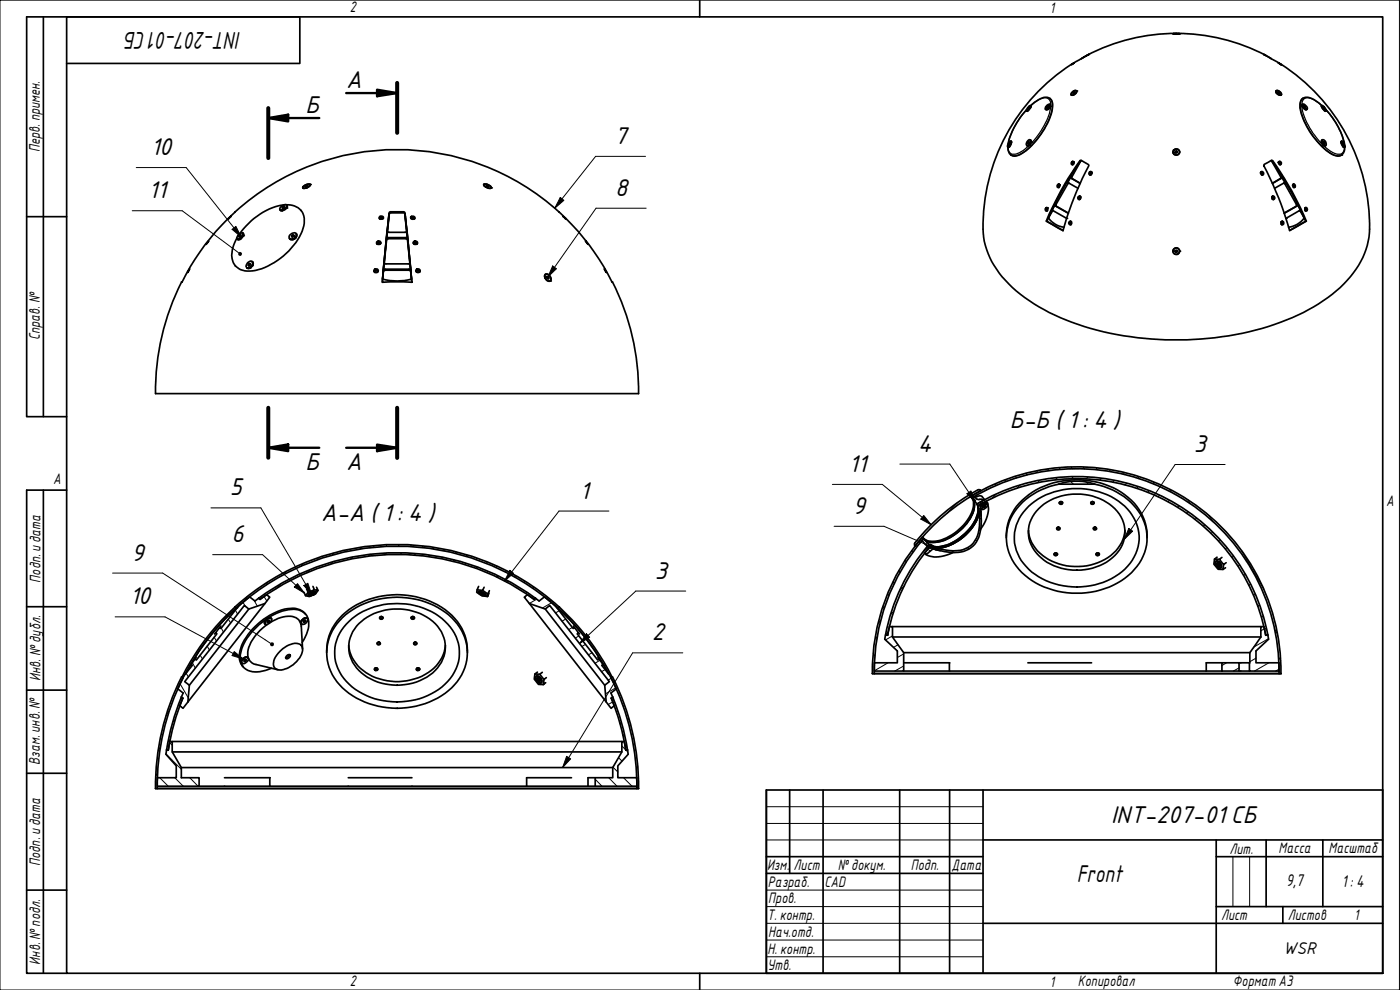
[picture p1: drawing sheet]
<svg xmlns="http://www.w3.org/2000/svg" width="420mm" height="297mm" viewBox="0 0 420 297" stroke-linecap="round" stroke-linejoin="round" font-family="sans-serif">
<g fill="none" stroke="#000" stroke-width=".3">
<path d="M287.3 150.9l-3.1 3.1M293 147.9l.3 .6M293.1 149.7l-.5 .8M293.8 159l.5 .3M293.8 151.6l.5 .4M293.9 155.4l.5 .4M294.6 151.1l.4 .4M295.6 150.6l.6 .3M295.8 146.5l.3 .5M298.7 145.1l.3 .6M298.9 148.3l-1.3 1.4M301.7 143.9l.3 .5"/>
<path d="M304.7 142.9l.4 .5M306.1 145.6l-.9 .9M307.9 142l.3 .5M311.1 141.3l.3 .5M312 144.1l-.7 .8M314.5 140.7l.3 .5M317.3 143.4l-.7 .6M317.9 140.3l.4 .6M321.4 144.5l.7 .8M321.5 140.1l.3 .5M322.1 143.1l-.6 .6M325.1 140.1l.4 .6"/>
<path d="M326 144.6l.6 .7M326.5 143.2l-.6 .5M328.9 140.3l.4 .7M330.6 143.6l-.5 .4M332.9 140.8l.4 .7M334.5 144.1l-.6 .5M337.1 141.7l.3 .7M338.1 145l-.5 .5M341.4 142.9l.4 .7M341.6 146l-.5 .5M344.9 147.2l-.5 .5M346 144.5l.5 .8"/>
<path d="M348 148.6l-.5 .5M351 150.1l-.5 .4M351 146.8l.5 1M353.8 151.8l-.4 .4M356.5 149.9l.6 1.2M356.6 153.5l-.6 .5M359.1 155.4l-.5 .5M361.6 157.5l-.5 .4M362.9 154.7l1 1.6M363.9 159.6l-.4 .5M74.1 179.1l-.7 1.2M79.2 179l.9 1.3"/>
<path d="M80.3 174.7l-.5 .9M84.2 175.2l-1.4 1.5M85.8 171.6l-.5 .7M90.9 169.1l-.5 .8M93 171l-.9 .9M95.6 167.4l-.4 .6M99.8 168.6l-.7 .7M100 165.9l-.3 .6M104.3 165l-.4 .5M105.8 167.2l-.7 .6M108.3 164.2l-.3 .6M111.1 166.4l-.6 .5"/>
<path d="M112.3 163.8l-.3 .5M116 166l-.6 .5M116.1 163.4l-.3 .5M119.8 163.4l-.3 .5M120.5 165.9l-.5 .5M123.4 163.6l-.3 .4M124.8 166.2l-.5 .3M126.9 163.8l-.2 .5M128.8 166.6l-.4 .4M130.3 164.3l-.3 .5M132.7 167.2l-.4 .4M133.7 164.8l-.3 .5"/>
<path d="M136.3 168l-.3 .5M136.9 165.6l-.2 .4M139.8 169l-.4 .4M140.1 166.5l-.3 .4M143.1 167.5l-.2 .4M143.2 170.2l-.4 .3M146.2 168.6l-.3 .5M146.4 171.4l-.4 .4M149.1 169.8l-.3 .5M149.5 172.8l-.3 .4M152 171.2l-.3 .5M152.5 174.4l-.4 .3"/>
<path d="M154.7 172.8l-.2 .4M155.3 176l-.3 .3M157.5 174.4l-.3 .4M158.1 177.7l-.4 .4M160.1 176.1l-.2 .5M161 179.8l-2.2 1.3M162.8 178l-.3 .4M165.3 179.9l-.3 .5M266.4 178.1l.4 .6M268 174.5l.4 .6M269.7 171.2l.4 .6M271.4 175.8l-1.3 1.3"/>
<path d="M271.7 168.1l.3 .6M273.6 165.2l.3 .5M276 163.1l-.3-.6-1.1 1.2M278.2 162.7l-.4 .7M278.4 164.8l.8 .5M279.1 163.6l-2.1 2.1M285.4 165.2l1 .5M290.3 164.3l.5 .3M292.7 162l.4 .3M366.1 161.9l-.4 .5M368.2 164.3l-.5 .5M370.1 166.9l-.4 .4"/>
<path d="M372 169.5l-.5 .4M372.6 165.1l6.7 11.7M373.7 172.3l-.4 .4M375.3 175.2l-.5 .5M376.7 178.3l-.5 .4M57.7 198.8l.9 1.7M60.1 196.6l.7 1.1M62.2 193.9l.7 1.2M64.3 191.2l.7 1.1M66.4 188.5l.7 1.2M68.5 185.8l.7 1.1M70.6 183.1l.7 1.2"/>
<path d="M72.9 180.7l.7 1.1M76.3 180.1l.9 1.7M165.5 180.8l-2.7 1.6M167.7 182h.1M167.8 183.2l-1 .7M169.8 185.7l-1.1 .7M171.8 188.3l-1.1 .6M173.7 190.8l-1 .6M175.7 193.3l-1.1 .7M177.7 195.9l-1.1 .6M180.1 198.1l-1.5 .9M262.1 195.9l.5 1"/>
<path d="M262.8 190.8l.4 .8M263.7 186.2l.5 .7M265 181.9l.4 .8M266.5 198.9l-4.1 2.4M266.6 189.6l-.8 .8M267.8 190.8l-2.1 1.2M268.2 183.4l-.9 .9M269.5 193.5l-1.3 .7M271.2 199.8l-2.7 1.5M271.2 196.2l-1.9 1.1M368.1 198.9l-1.4 .8M376.9 197.5l-1.8 1.1"/>
<path d="M378 181.5l-.5 .5M379.1 184.8l-.5 .5M379.5 188.6l-1.1 .7M380 188.5l-.5 .4M380.7 191.6l-4.5 2.6M380.8 198.9l-4.3 2.4M382.5 188.8l.9 1.4M383.7 197.1l.7 1.1M51 212.8l-1.2 2M52.6 215.8l-.7 .7M54 211.6l.4 .4M54 205.2l2.5 4.2"/>
<path d="M54.7 209.3l-.5 .4M55.9 202l.6 1.1M181.6 200.9l-1.1 .6M183.5 203.5l-1 .6M183.9 210.6l-1.4 .8M184.1 210l-.3 .4M184.3 204.1l-.3 .5M184.8 206.4l-3.1 1.8M185.4 213.3l-.4 .4M185.9 207.6l-.3 .7M186.4 216.7l-.3 .4M187.4 211.4l-.3 .6"/>
<path d="M188.7 215.6l-.3 .5M189.9 219.9l-.4 .7M261.8 201.9l.1 .2M371.9 200.4l-1.8 .9M383.9 200.8l-1.1 .5M47.3 231.9l-.6 .9M47.9 233.3l2.6 2.6M48.2 224l-.7 1.2M49.8 226.2l4.6 4.6M50.9 222.8l.8 .8M51.1 221.9l-.6 .5M52.5 233.3l2.5 2.6"/>
<path d="M57 233.3l2.4 2.6M178.6 233.8l2.1 2.1M182.7 233.3l2.5 2.6M184 230.2l1.4 1.4M185.6 227.3l1.1 1.1M186.6 223.8l1.8 1.8M187.1 233.3l2.6 2.6M187.4 220.3l-.5 .4M188.2 224l-.5 .5M190.8 224.7l-.4 .7M191.4 230l-.5 .7M191.6 235.9l-.4 .7"/>
</g>
<g fill="none" stroke="#000" stroke-width=".51">
<path d="M321.5 19.4l.9-.5zM324.5 17.6l2.3-1.3zM324.5 17.6a57.3 57.3 0 0 0-29.3 53.6 28.8 28.8 0 0 0 13.7 19 74.4 74.4 0 0 0 32.5 11.1 93 93 0 0 0 46.5-6 44.3 44.3 0 0 0 19.1-14.5 22 22 0 0 0 4-12M326.2 16.6a58 58 0 0 1 53.7 0M352 10.1h2zM352.7 10.1h.6zM352.7 10.1h.1M353.1 10.1h.1M381.6 17.6l-2.3-1.2a57.9 57.9 0 0 1 31.7 52.4M383.7 18.9l.9 .5zM308 33a22.1 22.1 0 0 0-5.4 10.2M308 33.2l.2 .1"/>
<path d="M308.5 32.5l.1 .1M308.5 33.3h-.3M308.6 32.1l.6-.4-.1 .5a1 1 0 0 1-1.1 .9zM308.7 32.2h.2l-.5 .5zM308.7 32.2l.1 .1M309.2 31.7h.2M309.3 31.7l1.7-1.3a3.5 3.5 0 0 1 4.1-.8 3.2 3.2 0 0 1 .7 3.3 23.3 23.3 0 0 1-9.5 13.4 2.31 2.31 0 0 1-3.5-.5l-.3-.9 .1-.7M309.4 31.7l-.5 1.1-.7 .5M309.4 32.1v-.3a1.29 1.29 0 0 1-.9 1.4l-.3 .1M313.8 32.8h.1M314.1 31.7l.9-.5a.99 .99 0 0 1-.7 1.5l-.6-.1zM314.1 32.2l.2 .1"/>
<path d="M314.3 31.9h.3l-.3 .4zM314.3 31.9l.2 .2M314.5 32.8l-.4 .1M315.1 31.3l.1 .1M315.2 31.4a1.16 1.16 0 0 1-1.4 1.4M315.2 31.4a1.29 1.29 0 0 1-1.4 1.4M315.2 31.6v.4M321.5 28.4v.1M321.6 27.9a1 1 0 0 1 1.6-.5 1.31 1.31 0 0 1-1.8 1zM322.1 27.4l.9-.2a1.1 1.1 0 0 1-1.5 1.2l.1-.5zM322.1 27.7h.5l-.5 .4zM322.1 27.7l.2 .3"/>
<path d="M322.5 27.6l.1 .1M383 27.2a1.25 1.25 0 0 1 1.5 1.3 1.22 1.22 0 0 1-1.5-1.3zM383 27.3a1.22 1.22 0 0 1 1.6 1.1 1.22 1.22 0 0 1-1.6-1.1zM383.5 27.7l.5 .4h-.1zM383.6 27.6l-.1 .2M383.9 27.8l-.2 .3M384.6 28.4l-.1 .1M390.8 31.6v.4M390.8 31.4a1.23 1.23 0 0 0 1.4 1.4M390.8 31.4a1.4 1.4 0 0 0 1.4 1.4M391 31.3l-.2 .1M391 31.2a1.4 1.4 0 0 1 1.2 1.6 1.31 1.31 0 0 1-1.2-1.6z"/>
<path d="M391.4 31.8l.4 .1 .1 .3zM391.5 31.7l-.1 .2M391.6 32.8l.4 .1M391.8 31.9l-.2 .2M392.3 32.8h-.1M396.6 31.8v.3M396.7 31.8a1.33 1.33 0 0 0 .7 1.4l.5 .1M396.7 31.7l-1.6-1.3a3.6 3.6 0 0 0-4.2-.8 4.4 4.4 0 0 0-.3 4.7 22.9 22.9 0 0 0 9.6 12.2 2.2 2.2 0 0 0 2.5-.1 2.2 2.2 0 0 0 .8-2.3 1.59 1.59 0 0 1-.9-1.7M396.8 31.7a1.12 1.12 0 0 0 .8 1.4l.3 .2M396.8 31.7l.5 .3a.91 .91 0 0 1 .6 1.2l-1-1zM397.2 32.2l.4 .5zM397.4 32.3l-.1 .1"/>
<path d="M397.6 32.6h-.1M397.6 33.3h.2M398 33a22.1 22.1 0 0 1 5.5 10.2M398 33.2l-.1 .1M91 56a2.07 2.07 0 0 1 2.2-.6 1.8 1.8 0 0 1-2.3 .9zM91.1 55.9a1.77 1.77 0 0 1 2.1-.5 1.93 1.93 0 0 1-2.3 1zM91.6 56l.3-.3h.5zM91.9 55.7l.1 .3M92.3 55.6v.2M145.2 55.4a1.9 1.9 0 0 1 2.2 1 2.18 2.18 0 0 1-2.2-1zM145.4 55.2a2.04 2.04 0 0 1 2 1.2 1.78 1.78 0 0 1-2.2-1zM145.9 55.7l.2-.1 .6 .4-.1 .1z"/>
<path d="M146.1 55.6l-.1 .2M146.5 55.7l-.1 .4M302.7 43.5h.1M302.8 42.7l.5-.4v.7a.84 .84 0 0 1-.9 1zM302.8 43.2h.2M303 42.9l-.2 .6zM303 44.1l-.4 .1M303.3 42.3l.2 .1M303.5 42.4v.7a1.08 1.08 0 0 1-.9 1.1M303.5 42.4v.4a1.54 1.54 0 0 1-.9 1.4M303.5 42.5l.1 .3M308.4 42.8l.3 .2"/>
<path d="M308.6 42.1l.3-.2a1.01 1.01 0 0 1 .2 1.1 1.01 1.01 0 0 1-1 .6v-.8zM308.6 42.5l.3 .2-.4 .4zM308.6 42.5l.3 .2M308.8 43.6h.1M308.9 43.5l-.3 .2M309.1 42h.1M309.2 42a1.08 1.08 0 0 1-.9 1.7M309.2 42a1.15 1.15 0 0 1-1 1.7M309.4 42.3v.4M309.4 42.5v.1M317.8 56.2a.44 .44 0 0 1-.2-.5 .44 .44 0 0 1 .5-.3l-.5 .4 .2 .4-.2-.4 .5-.3-.3 .3 .1 .4M317.9 55.3a.57 .57 0 0 0-.3 .9"/>
<path d="M320.8 54.9l-.3 .2-3.6 6.2 .2 .6 3.5 2M321.9 48.7h.4l-.5 .2 .1 .5-.1-.3zM322.3 48.6a.54 .54 0 0 0-.5 .2 .54 .54 0 0 0 0 .6M322.4 48.8l-.4 .1v.4M323.9 59.2l.4-.2-.4 .2 .1 .6-.2-.3zM324.1 48.2l.4-.1 2.1 1.2 .2 .4a94.9 94.9 0 0 0-7.8 19.5l-5-2.9a91.9 91.9 0 0 1 10.1-18.1zM324.2 58.9a.57 .57 0 0 0-.4 1M324.2 55l-2.8-1.5v-.5l-1.1 2 .3-.2 2.9 1.7M324.2 48.4a95.6 95.6 0 0 0-8.5 14.8M324.4 59.2l-.5 .2 .3 .4M324.4 48.2l-2.8 5 .2 .4 2.4 1.4M324.5 48.2h-.1a91.7 91.7 0 0 0-10.2 18.2l4.8 2.7"/>
<path d="M327.6 51.6a.57 .57 0 0 0-.5 .3 .57 .57 0 0 0 0 .6M327.7 51.8l-.5 .3 .1 .3M327.7 51.8a.41 .41 0 0 0-.5 .1 .41 .41 0 0 0 .1 .6M327.7 51.9h-.4l-.1 .3 .2 .2M352 45.6h.1M352.7 45.5l.4-.2 .2 .5-.3 .2-.3-.2zM352.7 45.6v.2M353.1 45.3v.2h-.4M353.1 45.5l.2 .1M354 45.6h.1M378.3 51.9h.4v.5M378.4 51.6a.58 .58 0 0 1 .6 .3 .58 .58 0 0 1 0 .6"/>
<path d="M378.8 52.4v-.5l-.5-.1a.4 .4 0 0 1 .6 .1 .4 .4 0 0 1-.2 .6M379.4 49.3l2.4-1.2a90.4 90.4 0 0 1 10.2 18.2l-5 2.9a113.6 113.6 0 0 0-7.7-19.6zM381.5 48.2l.3 .2M381.6 48.2l2.8 5v.3l-2.5 1.5M381.7 59.2a.31 .31 0 0 1 .4 .1 .31 .31 0 0 1-.2 .4M381.8 48.4a94.9 94.9 0 0 1 10.1 18l-4.9 2.7M381.8 48.4a102.6 102.6 0 0 1 8.6 14.8M381.8 59a.39 .39 0 0 1 .4 .3 .39 .39 0 0 1-.2 .5l.2-.4zM381.9 58.9a.53 .53 0 0 1 .4 .4 .53 .53 0 0 1-.2 .6M381.9 55l2.7-1.5v-.5l1.2 2-.4-.2-2.9 1.7M383.7 48.7a.43 .43 0 0 1 .5 .2 .43 .43 0 0 1-.1 .5l.1-.5zM383.7 48.8l.3 .1v.4"/>
<path d="M383.7 48.6a.6 .6 0 0 1 .6 .8M385.3 54.9l.3 .2 3.5 6.4-.1 .4-3.6 2M388 55.4a.45 .45 0 0 1 .4 .3 .45 .45 0 0 1-.2 .5l.2-.4zM388 55.5l.4 .4-.2 .3M388.1 55.3a.64 .64 0 0 1 .3 .9M396.6 42.3v.4M396.8 42a1.08 1.08 0 0 0 1 1.7M396.8 42a1.15 1.15 0 0 0 1.1 1.7M396.9 42a1.09 1.09 0 0 1 .9 1.7 1.4 1.4 0 0 1-.9-1.7zM396.9 42h-.1M397.1 43.5l.3 .2M397.3 42.5l.3 .6-.3-.1z"/>
<path d="M397.4 42.6l-.2 .1M397.6 42.9l-.2 .1M402.5 42.5v.3M402.6 42.4a1.56 1.56 0 0 0 .8 1.8M402.7 42.5l.1-.2 .5 .5 .4 1-.2 .3-.5-.5zM402.7 42.3l-.1 .1M403 43l.4 .5zM403 43h.1M403.1 44.1l.3 .1M403.3 43.2l-.2 .1M62.5 72.3l-.7 1zM68.6 65.5l.7-.7-.8 1z"/>
<path d="M70.5 63.5h.1M70.6 63.6a72.6 72.6 0 0 1 97.2-.1h-.1a69.5 69.5 0 0 1 16 21.2l.1-.1M70.6 63.5h-.1a71.4 71.4 0 0 0-15.9 21.2l-.1-.1M71.1 71.7l.1 .1M71.5 70.5l.8-.5 .6-.1a1.71 1.71 0 0 1-1.7 1.8l-.1-.3zM71.8 70.8l.5-.3-.4 .6h-.2zM71.8 70.8l.2 .2M72 71.8l-.4 .1M72.1 70.5l.2 .2M72.9 69.9l.1 .1M73 70a1.53 1.53 0 0 1-1.5 1.9l-.3-.1M73 70a1.61 1.61 0 0 1-1.8 1.8"/>
<path d="M73.1 70.3l-.1 .4M74.3 78.9l.2-.2a.72 .72 0 0 1 1.2-.2 .72 .72 0 0 1-.1 1.1l-.5 .5a.72 .72 0 0 1-1.1 .2 .72 .72 0 0 1 .1-1.1zM74.5 79.6l.2 .1M74.7 79.2l.4-.2 .1 .2-.5 .5-.2-.1zM74.7 79.2l.3 .2-.1 .3M75.1 79.4h-.1M75.6 78.5a1.28 1.28 0 0 1-.1 1.5 1.28 1.28 0 0 1-1.5 .3M75.7 78.5a1.28 1.28 0 0 1-.1 1.5 1.28 1.28 0 0 1-1.5 .4M75.8 79.7v.1M75.9 79.3l-.1 .4M75.9 79.2l-.1 .5M84 62.9l.1 .1"/>
<path d="M84.3 62l1.2-.6 .5 .1a1.45 1.45 0 0 1-1.9 1.5l-.2-.3zM84.4 63.2h.4M84.8 63.2h.1M84.9 62l.4-.1 .1 .2-.6 .4-.2-.2zM84.9 62l.3 .4M85.3 61.5a20.5 20.5 0 0 0-13.4 8.7M85.3 61.9l.1 .2M85.9 61.5a4.8 4.8 0 0 1 5.3 6.2 20.6 20.6 0 0 1-15.3 13.6 4.9 4.9 0 0 1-6.1-3.2 8.7 8.7 0 0 1 1.3-6.5M86 61.6l.2 .1M86.2 61.7a1.53 1.53 0 0 1-2.1 1.4v-.1M86.2 61.7a1.65 1.65 0 0 1-2.1 1.3M86.2 62l-.2 .5"/>
<path d="M86.9 70.6a1.33 1.33 0 0 1 2.1-.4 1.34 1.34 0 0 1-.7 1.3 1.34 1.34 0 0 1-1.5-.1zM87.6 70.7l.3-.2h.3v.4l-.4 .2-.3-.1zM87.6 70.7l.2 .4M87.9 70.5l.2 .3-.3 .2M88.1 70.8h.1M88.2 71.7l-.3 .1M88.8 71.2l-.2 .3M88.8 71.1l-.5 .6-.5 .1 .1 .1M88.9 71l-.1 .3M88.9 70.2a1.25 1.25 0 0 1-.5 1.5 1.25 1.25 0 0 1-1.5-.1M88.9 70.1a1.28 1.28 0 0 1-.5 1.5 1.28 1.28 0 0 1-1.5-.1M113 72.6a.6 .6 0 0 1 1-.3 .6 .6 0 0 1-.1 1 .61 .61 0 0 1-.9-.7z"/>
<path d="M113.3 72.9l-.1 .3 .4-.4 .6 .3-.5-.3zM113.7 72.8l-.5 .4M114 64.9h.2a.55 .55 0 0 1 .7 0 .55 .55 0 0 1 .1 .7 .55 .55 0 0 1-.8 .2l-.4-.3zM114 65.5l.7-.2 .2 .3-.7-.2-.3 .2zM114.1 73.2l-.2-.3h-.4l-.2 .4M114.3 72.9a.74 .74 0 0 0-1.3 .1M114.8 65.6l-.5-.1-.3 .2M115.1 65.5a.75 .75 0 0 0-1.2 0M115.3 78.9l.7-6.9 .5-.4 5.7 .1 .8 7.2M116.8 64.2l-1.7 16.8M116.8 64.1l-.5 5.4M117 63.6l4.2-.1 .3 .4 2.1 20.8h-8.9l1.4-15.2 .7-5.6z"/>
<path d="M121.5 64.1l.8 7.6-.5-.4h-5.3l-.5 .4 .3-2.4 .3 .4h5.2l.2-.4M121.5 64.2l1.8 16.8M123.3 65l.3-.1a.54 .54 0 0 1 .8 0 .54 .54 0 0 1-.1 .8 .54 .54 0 0 1-.7-.1l-.3-.2zM123.3 65.5a.71 .71 0 0 1 1.2 0M123.4 65.5l.7-.2 .3 .3-.3-.2zM123.5 65.6l.5-.1 .3 .2M124 72.9a.75 .75 0 0 1 1.3 .1M124.1 72.5a.62 .62 0 0 1 1-.1 .62 .62 0 0 1-.1 1 .62 .62 0 0 1-.9-.4zM124.3 73.2l.5-.3 .3 .4M124.3 72.8h.5l.4 .4-.4-.4-.7 .3zM169 64.9l.9 .9zM175.7 72.3l.8 1z"/>
<path d="M313.9 62.3a.44 .44 0 0 1 .7 .4 .44 .44 0 0 1-.5 .5 .44 .44 0 0 1-.4-.5zM314 66.3l.2 .1M314.1 62.5l.3-.1-.4 .5 .3 .3-.3-.2zM314.3 62.3a.58 .58 0 0 0-.2 1M314.4 62.5l-.3 .2 .2 .5M314.6 65.4a6.9 6.9 0 0 0 4.7 2.8M315.7 63.2l-1.1 2.2M315.7 63.2l1-1.9 .1 .5 3.8 2.2M315.7 63.2h.3l4.1 2.3M316 63.2l-1.4 2.2M321.2 66.7l.3-.2-.4 .5 .3 .4-.3-.3zM321.4 66.4a.55 .55 0 0 0-.4 .5 .55 .55 0 0 0 .3 .5"/>
<path d="M321.6 66.6l-.4 .3 .3 .4M352.7 75.3l.1 .3M352.8 75.6h.3M352.9 75l.4 .1 .1 .3-.3 .3-.3-.1-.1-.3zM353.4 75.4l-.3 .3M384.5 66.6l.3 .4-.2 .3M384.6 66.5a.42 .42 0 0 1 .3 .4 .42 .42 0 0 1-.3 .5l.3-.5zM384.7 66.4a.55 .55 0 0 1 .4 .5 .55 .55 0 0 1-.4 .5M390 63.2l1.4 2.2M390.4 63.2l1 2.2M390.4 63.2l-1.1-1.9-.1 .5-3.8 2.2M390.4 63.2h-.4l-4 2.3"/>
<path d="M391.4 65.4a6.9 6.9 0 0 1-4.7 2.8M391.6 62.5l.3 .2-.2 .5M391.7 63.2l.3-.5-.3-.3a.47 .47 0 0 1 .1 .8M391.8 62.3a.46 .46 0 0 1 .6 .5 .46 .46 0 0 1-.7 .3zM391.8 62.3a.54 .54 0 0 1 .1 1M392 66.3l-.1 .1M54.5 84.6a72.5 72.5 0 0 0-7.8 33.5h144.9a72.5 72.5 0 0 0-7.8-33.5M56.8 80.8l-.5 1zM74.9 80.4h.2M75.2 80.3l-.1 .1M75.2 80.2h.2M75.2 80.2l-.3 .2"/>
<path d="M113.3 81.6a.39 .39 0 0 0-.4-.4 .39 .39 0 0 0-.4 .5M113.3 81.6a.49 .49 0 0 0-.5-.6 .49 .49 0 0 0-.4 .6M113.3 81.5l-.1-.4h-.4l-.5 .4M113.5 81.3a.7 .7 0 0 0-.7-.4 .7 .7 0 0 0-.6 .5M114.7 84.6l2.1-20.4 .3-.3h4.1l.3 .3 2.1 20.4M114.8 83.7l.3-2.2 .5-.4 7.5 .1 .4 2.5M114.8 83.7a16.8 16.8 0 0 0 8.7 0M115.1 81l-.3 2.7M115.1 81l.2-2.2 .3 .4h7.1l.3-.4 .3 2.2M115.1 81l.5-.2h7.1l.5 .2M123.3 81l.2 2.7M124.8 81.3a.7 .7 0 0 1 .7-.4 .7 .7 0 0 1 .6 .5"/>
<path d="M125 81.6a.48 .48 0 0 1 .5-.5 .48 .48 0 0 1 .4 .5M125 81.5l.2-.4h.4l.4 .4M125 81.6a.39 .39 0 0 1 .5-.4 .39 .39 0 0 1 .3 .5M163.6 82.3a1.33 1.33 0 0 1 1.4 .5 1.33 1.33 0 0 1 .1 1.5 1.41 1.41 0 0 1-1.5-2zM163.6 82.3a1.27 1.27 0 0 1 1.5 .6 1.27 1.27 0 0 1-.1 1.5 1.49 1.49 0 0 1-1.4-2.1zM164.2 83.2l.3 .4 .2-.2M164.5 83l-.4 .2 .1-.3 .3 .1 .2 .7-.6-.5M181.4 80.7l.7 1.1zM291.3 148.9l1.9 2.3M291.4 148.9a61.3 61.3 0 0 1 93 53.2M291.5 149.1a5.5 5.5 0 0 1-.7 6.2 15 15 0 0 1-10.6 7.1l-1.9-.2-1.3-.9M291.7 149.4a4.6 4.6 0 0 1-.2 5.5 15 15 0 0 1-11.1 7.8l-1.9-.2-1.3-.9"/>
<path d="M291.7 149.4a60.7 60.7 0 0 1 92.2 52.7M292.4 149l-.7 .4M292.4 149a1.7 1.7 0 0 0 2.2 .8l.7 .3M292.5 149.1l1.8-.3 .4 .2 .8 1M293.2 151.2a58.4 58.4 0 0 1 87.5 40.6l-3.8 3.5v3.6h7M293.2 151.2a7.2 7.2 0 0 1-1.7 6.8 14.5 14.5 0 0 1-10.4 6.1l-1.3-.2-1-.5M293.2 151.2l.4 .6M293.5 146.9a61.9 61.9 0 0 0-19 16.1M293.6 151.8a14.8 14.8 0 0 1-1 10.4 7.7 7.7 0 0 1-8.5 2.9l-2.3-.5-2.5-.8M293.6 146.9l.7 .2M293.6 151.8h.1M293.8 153.5a13.7 13.7 0 0 1-7.7 9.6l-3.1 1.2-2.1 .1"/>
<path d="M293.8 153.4a13.7 13.7 0 0 1-7.7 9.7l-3.2 1.2h-2M294.2 152.6a14 14 0 0 1-1.7 10.7 8.3 8.3 0 0 1-7.8 2.4l-4.7-1.1M294.2 152.6l.2 2.3M294.2 152.6h.1M294.3 152.6l.3 .2M294.3 147.1h.1M294.3 147.2a61.3 61.3 0 0 0-19.6 16.6M294.4 151.3l-.8 .5M294.4 151.2l-.1 1.4M294.4 151.6v.1M294.5 151.5l-.1 .1M294.9 151.9h.2"/>
<path d="M295 150.9a57.8 57.8 0 0 1 84.9 39.7l.6-.1-.6 .1M295 150.9h-.4l-.2 .4M295 150.9l.1 .1M295.1 150.9h1.1M295.3 150.1l-2.1 1.1M295.3 150.9l-.2 .1M295.4 151.4l.3 .5v-.2M295.5 151.6l-.4 .3 .4 .3M295.7 151.9l-.2 .3h-.4M296 150.4l.2 .5M296 150.4l-.9 .5M296.2 151l.1 .1-.6 .6-.6-.3-.3 .2 .3 .6-.7 .5-.1-.1"/>
<path d="M296.2 151l-.4-.1a.99 .99 0 0 0-1.4 .8l-.1 .9M296.2 151a1.25 1.25 0 0 1-1.1 1.8h-.5l-.3-.2M296.2 150.9l.2 .3M296.4 150.9a8.9 8.9 0 0 1-2.1 7.8M308.7 159.1a11.5 11.5 0 0 0 8.1 9.7 16.6 16.6 0 0 0 18.7-4.3l1.5-2.6 .6-2.8M308.7 151.9a22.3 22.3 0 0 1 28.9 0 12.6 12.6 0 0 1-1 19.7 22.2 22.2 0 0 1-27.9-.8 12.5 12.5 0 0 1 0-18.9zM311.7 152.6a16.7 16.7 0 0 1 24.2 1.6 9.8 9.8 0 0 1-3 13.9 17.1 17.1 0 0 1-21.2-1.4 9.5 9.5 0 0 1 0-14.1zM317.8 145.3a16.6 16.6 0 0 1 10.7 0M317.8 145.3a19.7 19.7 0 0 0-15 11.4 14.5 14.5 0 0 0 5.9 16.8 25.1 25.1 0 0 0 30.9-1.7 14.2 14.2 0 0 0-1.2-22 21.6 21.6 0 0 0-9.9-4.5M317.8 145.3h10.7M317.9 150.9l.4 .3 .6-.3M318.1 150.6a.36 .36 0 0 0 .3 .5 .36 .36 0 0 0 .4-.5"/>
<path d="M327.3 150.9l.4 .3 .7-.3M327.5 150.6a.34 .34 0 0 0 .4 .5 .34 .34 0 0 0 .3-.5M77.6 179.5l.4 .3M78 179.8l2-1.4 1 .8-1.5 1.9-4.8 1.6-1.4-1-17.9 22.8 1.4 1.1-.4 5M91.7 178.7l1.1 .3 .7-.3M92 176.7l.5 1-.8 1-.5-1M92.5 178.5v.1M92.7 178.4a1.6 1.6 0 0 1 2-.6 1.6 1.6 0 0 1-2.1 .7zM93.2 178.3l.7-.5 .3 .1a.82 .82 0 0 1-1.1 .5zM93.9 175.9l.5 1.1-1.9 .7M94.1 177.8l-.1 .4-.8 .1M94.7 177.9l.1-.2a1.68 1.68 0 0 0-2.3 1h.3"/>
<path d="M94.7 177.5l.1 .1M95 176.2l.4 1-1-.2M95.4 177.2l-.7 1-.6 .3M143.6 177.5v.1M143.6 177.9l-.1-.2a1.68 1.68 0 0 1 2.3 1h-.3M143.6 177.7a1.61 1.61 0 0 1 2 1 1.7 1.7 0 0 1-2-1zM143.6 175.9l-.5 1.8 1.6 1 1.6 .3M144.1 177.8l1.1 .6a.68 .68 0 0 1-1.1-.6zM144.2 177.8l.1 .4 .9 .1M144.8 177.2l1.6 1 .5-1M145.3 176.2l-.5 1-1.6-.2M145.9 178.5v.1"/>
<path d="M146.7 178l-.4 1 .1-.8M160.3 179.8a69.5 69.5 0 0 0-82.3 0M160.3 179.8l-2-1.4-.9 .8 1.5 1.9 4.7 1.6 1.4-1 17.9 22.8-1.4 1.1M160.7 179.5l-.4 .3M274.5 163l.1 .8M274.6 163.8h.1M276.7 162.2l1.6 1.7M276.8 161.1l2 2.3M276.8 161.2a61.3 61.3 0 0 0-15 40.9M277.2 161.6l-.5 .6M277.2 161.6a60.7 60.7 0 0 0-14.8 40.5M278.3 164l.5-.6a58.4 58.4 0 0 0-13.3 28.4"/>
<path d="M278.8 163.4l.5 .4M279.2 163.8l-1.7 2.2M279.2 163.8a57.8 57.8 0 0 0-12.8 26.8l-.6-.1 .6 .1M279.3 163.8v.1M280 164.6l-2.1 1.8-.4-.4M280 164.6l2.2 .6M286 165.8a9.2 9.2 0 0 1-8.1 .6M302 161.3a15.6 15.6 0 0 1 7.8-13.6 25.4 25.4 0 0 1 28.8 1.6 14.8 14.8 0 0 1 5.6 12M316.4 166.3l.3 .4M316.5 166a.36 .36 0 0 0 .1 .5 .36 .36 0 0 0 .5 0 .36 .36 0 0 0 0-.5M316.7 165.9h.3M317.4 166.3l-.4 .4"/>
<path d="M328.9 166.3l.3 .4M329.1 166a.37 .37 0 0 0 .3 .5 .37 .37 0 0 0 .4-.5M329.2 165.9h.4M329.9 166.3l-.3 .4M364.5 167.8h1.5M364.7 169.2a.73 .73 0 0 1 .4-.9 .73 .73 0 0 1 1 .3 1.04 1.04 0 0 1 0 1.9l-.5-.2M364.8 168.6a1.15 1.15 0 0 1 1.4 .4 1.15 1.15 0 0 1 0 1.4 1.31 1.31 0 0 1-1.4-1.8zM365 168.3l-.1 .1M365.2 169a.57 .57 0 0 1 .8 .2 .57 .57 0 0 1-.3 .8l-.5-.5zM365.3 167.2l-.8 .6-.2 1.5 1.3 1.5 1.4 .1M365.5 169v.3l.6 .4M365.6 169h-.1a.42 .42 0 0 0-.1 .6 .42 .42 0 0 0 .7-.1"/>
<path d="M366.5 170.3l-.1 .1M366.7 167.2l-.7 .6 1.2 1.6 .8-.6M367.2 169.4l-.2 1.5 .8-.5M57.1 199.5l-1.5 2.7M57.3 199.3l-.2 .2M58.9 197.3l-.4 .4M64.7 189.9l-.3 .3M66.3 187.8l-.4 .5M70.5 182l.5 .4M71 182.4a69.2 69.2 0 0 0-13.9 17.1M71.5 181.9a72.3 72.3 0 0 0-14.4 17.6M72.5 198.1v.3"/>
<path d="M73 197.8l.5-.4a.62 .62 0 0 1 1 0 .62 .62 0 0 1-.2 1l-.3 .2a.79 .79 0 0 1-.7 .6 .79 .79 0 0 1-.8-.6zM73.5 198l.3-.1 .1 .2-.6 .5zM73.5 198l-.2 .1 .3 .3M73.7 197.9l.2 .2M73.9 197.2h-.3M74.5 197.4a1.35 1.35 0 0 0-1.5 .2 1.35 1.35 0 0 0-.4 1.4M74.5 197.5v-.2a1.43 1.43 0 0 0-1.5 .3 1.43 1.43 0 0 0-.5 1.4l.2 .1M74.7 182.7l-17.9 22.9M76.5 180.3l-1.6-1.2-3.3 2.7-5.3 6.8-.4-.3-1.2 1.6 .4 .3-6.2 7.8-.4-.3-1.2 1.6 .4 .3-2.5 3.2M79.5 181.1l-23.1 29.5M79.5 186.3l-.1 .3M80.1 185.9l1.1-.4a1 1 0 0 1-.6 1.6l-.5 .3-.6-.3z"/>
<path d="M80.2 186.5l.2 .2M80.3 187.3a13.8 13.8 0 0 0-5.9 8.3 3.2 3.2 0 0 0 2.4 3.8l6.6 1.6M80.3 186.3l.6-.1-.1 .3-.4 .2h-.3zM80.5 186.2l.3 .3M80.6 185.4h.2M81.2 186.7a8.6 8.6 0 0 1 7.6-1.4l.9 .7 .5 .9 .2 1 .4 6.8M81.5 185.7a1.41 1.41 0 0 0-2.1 1.2l.2 .3M81.5 185.8a.95 .95 0 0 0-.9-.5 .95 .95 0 0 0-.8 .6l-.5 1 .4 .4M84.3 195.1a6.1 6.1 0 0 1 5.5-1.9 2.17 2.17 0 0 1 .7 3.1 8 8 0 0 1-6.6 4.7 1.87 1.87 0 0 1-1.7-2.7l.8-1.7zM86 196.8l.9-.3a.8 .8 0 0 1-.2 .9 .8 .8 0 0 1-1 0zM86.9 196.4l-.5 .8-.7 .1M90.4 186.3l-.1 .3"/>
<path d="M90.6 186.3a1.06 1.06 0 0 1 1.8-.4 1.47 1.47 0 0 1-2 1.3zM90.7 192.8a8.1 8.1 0 0 0 1.4-8.1 5.5 5.5 0 0 0-6.4-1.6 19.5 19.5 0 0 0-13.4 12.5 4.4 4.4 0 0 0 4.9 6l2.5-.4 1.8-.7M91.3 186.2l.4-.1 .1 .3-.7 .3zM91.3 186.2l-.1 .2 .2 .3M91.4 185.4h.4M91.6 186.1l.2 .3M91.8 184.3a5.9 5.9 0 0 0-6.3-1.6 20.2 20.2 0 0 0-13.2 11.8 5.1 5.1 0 0 0 .7 5.6M92.3 185.7a1.24 1.24 0 0 0-1.9 .7l.1 .8M92.4 185.8a.91 .91 0 0 0-.9-.5 .91 .91 0 0 0-.8 .6l-.5 .8 .4 .6M98 195.8a15.3 15.3 0 0 1 7.9-13.6 25.3 25.3 0 0 1 29.7 2.4 14.8 14.8 0 0 1 4.7 11.2M102.7 185.3a25 25 0 0 1 32.9 0 14.3 14.3 0 0 1-2 22.7 25.2 25.2 0 0 1-30.9-1.6 14.1 14.1 0 0 1 0-21.1zM103.9 187.2a21.9 21.9 0 0 1 25.6-3.7 14 14 0 0 1 8.3 14 15.6 15.6 0 0 1-10.7 11.7 22.1 22.1 0 0 1-23.2-4.7 12.3 12.3 0 0 1 0-17.3z"/>
<path d="M104.6 193.6a11.9 11.9 0 0 0 9.3 10.1 16.6 16.6 0 0 0 17.7-4.8l1.4-2.5 .7-2.8M107.7 187.1a17.1 17.1 0 0 1 23.6 .8 9.8 9.8 0 0 1-2.3 14.7 17.2 17.2 0 0 1-21.3-1.4 9.6 9.6 0 0 1 0-14.1zM113.9 185.3l.4 .4 .6-.4M114.1 185.1a.34 .34 0 0 0 .3 .4 .34 .34 0 0 0 .3-.4M123.4 185.3l.4 .4 .6-.4M123.6 185.1a.34 .34 0 0 0 .3 .5 .34 .34 0 0 0 .3-.5M158.9 181.1l23 29.5M161.8 180.3l1.6-1.2 3.3 2.7M161.8 180.3a70 70 0 0 0-85.3 0M163.6 182.7l17.9 22.9M166.7 181.8l5.3 6.8 .4-.3 1.2 1.6-.4 .3 6.2 7.8 .4-.3 1.2 1.6-.4 .3 2.5 3.2 1.8 3.9M166.8 181.9a72.3 72.3 0 0 1 14.4 17.6"/>
<path d="M167.3 182.4a72 72 0 0 0-96.3 0M167.3 182.4l.4-.3a72.2 72.2 0 0 0-113.1 21.1M167.3 182.4a69.2 69.2 0 0 1 13.9 17.1M167.7 182a72.2 72.2 0 0 1 16 21.2M172.1 187.8l.3 .5M173.6 189.9l.3 .3M179.5 197.3l.3 .4M181 199.3l.2 .2M181.2 199.5l1.5 2.7M265.6 191.8l3.7 3.5v3.6h-6.9v2.5l8.8-.1v-5.5M266.4 190.5l.6-2.5h.8v3.1M267.8 191.1l3.4 4.7"/>
<path d="M267.8 188h110.6M267.8 191.1h110.6M271.2 195.8h103.9M271.4 198.9h13.7M284.9 198.9v2.4M308.5 198.9h19.1M366.7 198.9h5.2v2.4h-5.2zM366.7 198.9h-4.7v2.4M371.9 198.9h3.1M375.1 195.8l-.1 5.5h8.9l-.1-2.4M378.4 191.1l-3.3 4.7M379.8 190.5l-.5-2.5h-.9v3.1"/>
<path d="M53.3 206.7l1.7 1.2M54.4 209.2l.5 .3M54.9 209.5l-2.5 7.1-1.9 8.5-.5-.1M54.9 209.5l-.9 2.2 .9 .8 1.5-1.9M54.9 203.4l-.4-.3a72.5 72.5 0 0 0-7.8 33.5M54.9 203.4a72 72 0 0 0-7.7 33.2M55 207.9a70 70 0 0 0-5 17.1M55.2 202.8l-1.8 3.9M112.4 200.8l.3 .4M112.6 200.5l-.1 .1a.38 .38 0 0 0 .4 .4 .38 .38 0 0 0 .3-.5M112.7 200.4h.3M113.3 200.8l-.3 .4"/>
<path d="M125 200.8l.3 .4M125.2 200.5l-.2 .1a.38 .38 0 0 0 .5 .4 .38 .38 0 0 0 .2-.5M125.3 200.4h.3M126 200.8l-.4 .4M160.5 202.2l1.5 .1M160.8 203.8a.73 .73 0 0 1 .3-1 .73 .73 0 0 1 1 .4 .92 .92 0 0 1 .6 1 .92 .92 0 0 1-.8 .8l-.4-.2M160.8 203.1a1.2 1.2 0 0 1 1.4 .4 1.2 1.2 0 0 1 0 1.4 1.38 1.38 0 0 1-1.4-1.8zM161 202.8v.1M161.2 203.5a.63 .63 0 0 1 .7 .2 .63 .63 0 0 1 0 .8l-.5-.2zM161.3 201.7l-.8 .5-.2 1.6 1.3 1.5 1.5 .1M161.5 203.4v.4l.6 .4M161.7 203.4h-.2a.48 .48 0 0 0-.1 .7 .48 .48 0 0 0 .7 .1v-.2"/>
<path d="M162.6 204.8l-.2 .1M162.8 201.7l-.8 .6 1.3 1.6 .7-.6M163.3 203.9l-.2 1.5 .7-.6M181.5 205.6l.4 5 1.5 1.9 .9-.7-.8-2.3M183.3 207.9l.6 1.3M183.4 203.4a72 72 0 0 1 7.7 33.2M183.5 203.4l.3-.3a72.5 72.5 0 0 1 7.8 33.5M183.5 209.5l2.8 8.3 1.5 7.3 .5-.1M183.9 209.2l2.8 8.4 1.6 7.4M183.9 209.2l-.4 .3M185 206.7l-1.7 1.2M261.8 202.1h122.7"/>
<path d="M271.2 201.3h90.8M362 201.3h4.7M371.9 201.3h3.1M46.7 236.6h144.9M50 225l-.2 1.3 3.1 3.5v3.5h-5.7v2.5M50.9 222.5h.8v3.1l2.7 4.7v3h5.4v2.6h-12.6M51 222.5l-.5 2.5h-.5M51.7 222.5h134.9M51.7 225.6h134.9M54.4 230.3h129.5M59.8 235.9h98.3M67.4 233.3h13.7"/>
<path d="M81 233.3v2.6M104.5 233.3h19.1M158.1 235.9h18.4M171.5 233.3h-13.4v2.6M176.5 235.9h2.1M178.6 233.3h-2.1v2.6M183.9 230.3v3h-5.3v2.6h12.5v-2.5M187.4 222.5l.4 2.5h.5M187.4 222.5h-.8v3.1l-2.7 4.7M188.3 225l.2 1.3-3.1 3.5v3.5h5.7"/>
<circle cx="317.7" cy="55.7" r=".45"/>
<circle cx="321.9" cy="48.9" r=".47"/>
<circle cx="323.9" cy="59.3" r=".48"/>
<circle cx="327.3" cy="52" r=".49"/>
<circle cx="353" cy="45.7" r=".93"/>
<circle cx="353.1" cy="45.6" r=".94"/>
<circle cx="378.8" cy="52" r=".49"/>
<circle cx="382.1" cy="59.3" r=".5"/>
<circle cx="384.2" cy="48.9" r=".47"/>
<circle cx="388.3" cy="55.7" r=".47"/>
<circle cx="321.2" cy="66.9" r=".48"/>
<circle cx="353" cy="75.4" r=".99"/>
<circle cx="353" cy="75.3" r=".99"/>
<circle cx="384.9" cy="66.9" r=".48"/>
<circle cx="112.9" cy="81.2" r=".63"/>
<circle cx="125.5" cy="81.2" r=".61"/>
<circle cx="317.6" cy="158.6" r=".47"/>
<circle cx="317.7" cy="158.6" r=".36"/>
<circle cx="318.4" cy="151" r=".47"/>
<circle cx="327.9" cy="151" r=".47"/>
<circle cx="328.6" cy="158.6" r=".47"/>
<circle cx="328.6" cy="158.6" r=".38"/>
<circle cx="316.9" cy="166.3" r=".47"/>
<circle cx="329.5" cy="166.3" r=".47"/>
<circle cx="113.7" cy="193.1" r=".47"/>
<circle cx="113.7" cy="193.1" r=".38"/>
<circle cx="114.4" cy="185.4" r=".47"/>
<circle cx="123.9" cy="185.4" r=".47"/>
<circle cx="124.6" cy="193.1" r=".45"/>
<circle cx="124.7" cy="193.1" r=".38"/>
<circle cx="112.9" cy="200.8" r=".44"/>
<circle cx="125.5" cy="200.8" r=".47"/>
</g>
<g fill="#000">
<circle cx="352" cy="10.1" r=".25"/>
<circle cx="353.3" cy="10.1" r=".25"/>
<circle cx="354" cy="10.1" r=".25"/>
<circle cx="314.4" cy="32.8" r=".25"/>
<circle cx="315.2" cy="31.9" r=".25"/>
<circle cx="323.1" cy="27.3" r=".25"/>
<circle cx="383" cy="27.3" r=".25"/>
<circle cx="390.8" cy="31.9" r=".25"/>
<circle cx="391.7" cy="32.8" r=".25"/>
<circle cx="90.9" cy="56.4" r=".25"/>
<circle cx="93.1" cy="55.4" r=".25"/>
<circle cx="145.2" cy="55.4" r=".25"/>
<circle cx="147.4" cy="56.4" r=".25"/>
<circle cx="308.9" cy="43.5" r=".25"/>
<circle cx="309.4" cy="42.7" r=".25"/>
<circle cx="396.6" cy="42.7" r=".25"/>
<circle cx="397.1" cy="43.5" r=".25"/>
<circle cx="397.2" cy="43.6" r=".25"/>
<circle cx="402.6" cy="46.5" r=".25"/>
<circle cx="71.9" cy="71.8" r=".25"/>
<circle cx="73" cy="70.7" r=".25"/>
<circle cx="86" cy="62.4" r=".25"/>
<circle cx="314.3" cy="62.3" r=".25"/>
<circle cx="320.1" cy="65.5" r=".25"/>
<circle cx="352" cy="75.4" r=".25"/>
<circle cx="354" cy="75.4" r=".25"/>
<circle cx="386" cy="65.5" r=".25"/>
<circle cx="391.8" cy="62.3" r=".25"/>
<circle cx="163.7" cy="82.3" r=".25"/>
<circle cx="165.2" cy="84.3" r=".25"/>
<circle cx="293.6" cy="151.8" r=".25"/>
<circle cx="294.3" cy="152.6" r=".25"/>
<circle cx="294.4" cy="151.8" r=".25"/>
<circle cx="295.3" cy="150.9" r=".25"/>
<circle cx="274.6" cy="163.8" r=".25"/>
<circle cx="279.3" cy="163.8" r=".25"/>
<circle cx="71" cy="182.4" r=".25"/>
<circle cx="73.3" cy="198.1" r=".25"/>
<circle cx="91.2" cy="186.4" r=".25"/>
<circle cx="167.3" cy="182.4" r=".25"/>
</g>
<g fill="#000">
<circle cx="326.7" cy="16.4" r=".19"/>
<circle cx="379.3" cy="16.4" r=".19"/>
</g>
<g fill="none" stroke="#000" stroke-width=".38">
<path d="M308 33a22.3 22.3 0 0 0-5.4 10.1M309.3 31.7a6.2 6.2 0 0 1 4.8-2.3 2.19 2.19 0 0 1 1.2 2.7 21.9 21.9 0 0 1-9.4 13.7 2.21 2.21 0 0 1-3.1-.4l-.3-1.3M315.1 29.5a4.4 4.4 0 0 1 .3 4.7 22.3 22.3 0 0 1-9.6 12.3l-1.4 .3-1-.3M391 29.5a4.4 4.4 0 0 0-.3 4.7 22.6 22.6 0 0 0 9.5 12.3l1.4 .3 1-.3M396.7 31.7a6.2 6.2 0 0 0-4.8-2.3 2.19 2.19 0 0 0-1.2 2.7 20.9 20.9 0 0 0 9.9 13.9 1.86 1.86 0 0 0 2.1 .1 1.86 1.86 0 0 0 .8-2M398 33l.5 .6a20 20 0 0 1 4.9 9.5M320.3 55l.2 .1M321.4 53l.3 .1M321.6 53.5l.2 .1M324 48.3l.2 .1M382 48.3l-.2 .1M384.5 53.5l-.3 .1"/>
<path d="M384.6 53l-.2 .1M385.8 55l-.2 .1M315.6 63.4h.2M316.7 61.3h.2M316.8 61.8l.3 .1M389.2 61.8l-.2 .1M389.3 61.3h-.2M390.5 63.4h-.2"/>
</g>
<path d="M80.5 32.4v15M119.2 24.9v15M80.5 122.4v14.9M119.2 122.4v15" fill="none" stroke="#000" stroke-width="1.2"/>
<path d="M80.5 35.4l6-1v2zM80.5 35.4h15.3M103.9 27.9h15.3M113.2 26.9l6 1-6 1zM80.5 134.4l6-1.1v2.1zM80.5 134.4h15.3M103.9 134.4h15.3M113.2 133.4l6 1-6 1z" fill="none" stroke="#000" stroke-width=".7"/>
<g fill="#000">
<path d="M80.5 35.4l6-1v2z" fill-rule="evenodd"/>
<path d="M113.2 26.9l6 1-6 1z" fill-rule="evenodd"/>
<path d="M80.5 134.4l6-1.1v2.1z" fill-rule="evenodd"/>
<path d="M113.2 133.4l6 1-6 1z" fill-rule="evenodd"/>
</g>
<path d="M20 5.1h395v286.9h-395zM210 0v5.1M210 292v5" fill="none" stroke="#000" stroke-width=".51"/>
<path d="M0 0h420v297h-420z" fill="none" stroke="#000" stroke-width=".3"/>
<g fill="none" stroke="#000" stroke-width=".51">
<path d="M230 237h185v55h-185zM237 237v25.1M247 237v55M270 237v55M285 237v55M295 237v55M230 257h65M295 252h120M365 257h50M365 252v40M380 252v20M397 252v20"/>
<path d="M230 262.1h65M295 277h120M365 272h50M385 272v5"/>
</g>
<path d="M230 242h65M230 247.1h65M230 252h65M370 257v15M375 257v15M230 267.1h65M230 272h65M230 277h65M230 282.1h65M230 287.1h65" fill="none" stroke="#000" stroke-width=".3"/>
<path d="M13 5.1v119.9M20 19h70v-13.9h-82v119.9h12M8 65h12M13 147.1v144.9M20 147.1h-12v144.9h12M8 182h12M8 207.1h12M8 232h12M8 267.1h12" fill="none" stroke="#000" stroke-width=".51"/>
<g fill="none" stroke="#000" stroke-width=".3">
<path d="M40.9 50.3h15l16.5 20.8M168.1 59.2l1.1 .9-2.7 2.4zM193.7 46.9h-14.9l-12.3 15.6M39.7 63.2h15l16.9 12.6M69.7 68.8l1.1-.9 1.6 3.2zM165.9 79.8l1.1 .8-2.5 2.4zM193.9 62.5h-15l-14.4 20.5M270.1 139.2h15l7.6 11.4M367.7 139.4h-15l-15.3 22.4M63.3 152.4h15l15.2 26M182.8 153.3h-15l-16.4 21M249.8 145.3h15l14.7 12.2"/>
<path d="M250.3 157.9h15l16.9 7.3M277.2 154.7l2.3 2.8-3.1-1.7zM290.2 148.1l1.2-.8 1.3 3.3zM338.8 158.5l1.1 .9-2.5 2.4zM33.8 171.9h15l32.3 21.1M63.8 166.4h15l12.6 11.6M89.3 175.1l2.1 2.9-3.1-1.9zM91.2 175.7l1.2-.7 1.1 3.4zM153 171.1l1.1 .9-2.7 2.3zM205.8 177.3h-15l-16.9 15.8M279.3 163.2l2.9 2-3.5-.7zM34.5 185.1h15l23.5 12.6"/>
<path d="M70.3 195.5l2.7 2.2-3.3-1zM176 190.2l1 1-3.1 1.9zM204.9 195.9h-15l-21.1 34.4M170.1 226.9l1.2 .8-2.5 2.6z"/>
</g>
<g fill="#000">
<path d="M168.1 59.2l1.1 .9-2.7 2.4z" fill-rule="evenodd"/>
<path d="M69.7 68.8l1.1-.9 1.6 3.2z" fill-rule="evenodd"/>
<path d="M71.6 75.8l.3-.2 .5 .1 .2 .4-.1 .5-.4 .2-.4-.1-.3-.5z" fill-rule="evenodd"/>
<path d="M165.9 79.8l1.1 .8-2.5 2.4z" fill-rule="evenodd"/>
<path d="M277.2 154.7l2.3 2.8-3.1-1.7z" fill-rule="evenodd"/>
<path d="M290.2 148.1l1.2-.8 1.3 3.3z" fill-rule="evenodd"/>
<path d="M338.8 158.5l1.1 .9-2.5 2.4z" fill-rule="evenodd"/>
<path d="M89.3 175.1l2.1 2.9-3.1-1.9z" fill-rule="evenodd"/>
<path d="M91.2 175.7l1.2-.7 1.1 3.4z" fill-rule="evenodd"/>
<path d="M153 171.1l1.1 .9-2.7 2.3z" fill-rule="evenodd"/>
<path d="M279.3 163.2l2.9 2-3.5-.7z" fill-rule="evenodd"/>
<path d="M70.3 195.5l2.7 2.2-3.3-1z" fill-rule="evenodd"/>
<path d="M81.1 193l.4-.3 .5 .1 .2 .4v.5l-.4 .2h-.5l-.3-.5z" fill-rule="evenodd"/>
<path d="M176 190.2l1 1-3.1 1.9z" fill-rule="evenodd"/>
<path d="M170.1 226.9l1.2 .8-2.5 2.6z" fill-rule="evenodd"/>
</g>
<g font-size="7">
<text x="72.4" y="9.5" transform="rotate(180 72.4 9.5)">INT-207-01СБ</text>
<text x="103.9" y="26.4">A</text>
<text x="91.7" y="33.9">Б</text>
<text x="45.3" y="46.5">10</text>
<text x="184.4" y="43.1">7</text>
<text x="44.6" y="59.5">11</text>
<text x="184.6" y="58.7">8</text>
<text x="303" y="128.4">Б-Б (1: 4 )</text>
<text x="275.5" y="135.5">4</text>
<text x="358.3" y="135.6">3</text>
<text x="91.7" y="140.9">Б</text>
<text x="103.9" y="140.9">A</text>
<text x="254.7" y="141.6">11</text>
<text x="69" y="148.6">5</text>
<text x="174" y="149.6">1</text>
<text x="256" y="154.2">9</text>
<text x="96.4" y="156.4">A-A (1: 4 )</text>
<text x="69.5" y="162.7">6</text>
<text x="39.5" y="168.2">9</text>
<text x="196.5" y="173.6">3</text>
<text x="38.9" y="181.3">10</text>
<text x="195.6" y="192.1">2</text>
<text x="333.5" y="246.9">INT-207-01СБ</text>
<text x="323.2" y="264.6">Front</text>
</g>
<g font-size="4.9">
<text x="386" y="265.9">9,7</text>
<text x="402.7" y="266.2">1: 4</text>
<text x="385.1" y="286.2">WSR</text>
</g>
<g font-size="4.4">
<text x="105" y="3.7">2</text>
<text x="315" y="3.8">1</text>
<text x="11.9" y="45.6" transform="rotate(-90 11.9 45.6)">Перв. примен.</text>
<text x="12" y="102.2" transform="rotate(-90 12 102.2)">Справ. №</text>
<text x="16" y="145.2">A</text>
<text x="416" y="151.7">A</text>
<text x="12.2" y="174.8" transform="rotate(-90 12.2 174.8)">Подп. идата</text>
<text x="12.2" y="204.3" transform="rotate(-90 12.2 204.3)">Инв. №дубл.</text>
<text x="12" y="229.5" transform="rotate(-90 12 229.5)">Взам. инв. №</text>
<text x="369" y="256.1">Лит.</text>
<text x="383.7" y="256.1">Масса</text>
<text x="398.7" y="256.1">Масштаб</text>
<text x="12.1" y="259.8" transform="rotate(-90 12.1 259.8)">Подп. идата</text>
<text x="230.2" y="261.1">Изм.</text>
<text x="238.2" y="261.1">Лист</text>
<text x="251.5" y="261">№докум.</text>
<text x="273.4" y="261.2">Подп.</text>
<text x="285.6" y="261.2">Дата</text>
<text x="230.4" y="266.1">Разраб.</text>
<text x="247.4" y="266.1">CAD</text>
<text x="230.6" y="271.1">Пров.</text>
<text x="230.3" y="276.1">Т. контр.</text>
<text x="230.5" y="281.1">Нач.отд.</text>
<text x="366.5" y="276.1">Лист</text>
<text x="386.5" y="276.1">Листов</text>
<text x="406.4" y="276">1</text>
<text x="230.4" y="286.1">Н. контр.</text>
<text x="12.1" y="289.4" transform="rotate(-90 12.1 289.4)">Инв. №подл.</text>
<text x="230.3" y="291.1">Утв.</text>
<text x="105" y="295.9">2</text>
<text x="315" y="296.1">1</text>
<text x="323.5" y="295.8">Копировал</text>
<text x="370" y="295.8">Формат А3</text>
</g>
</svg>
